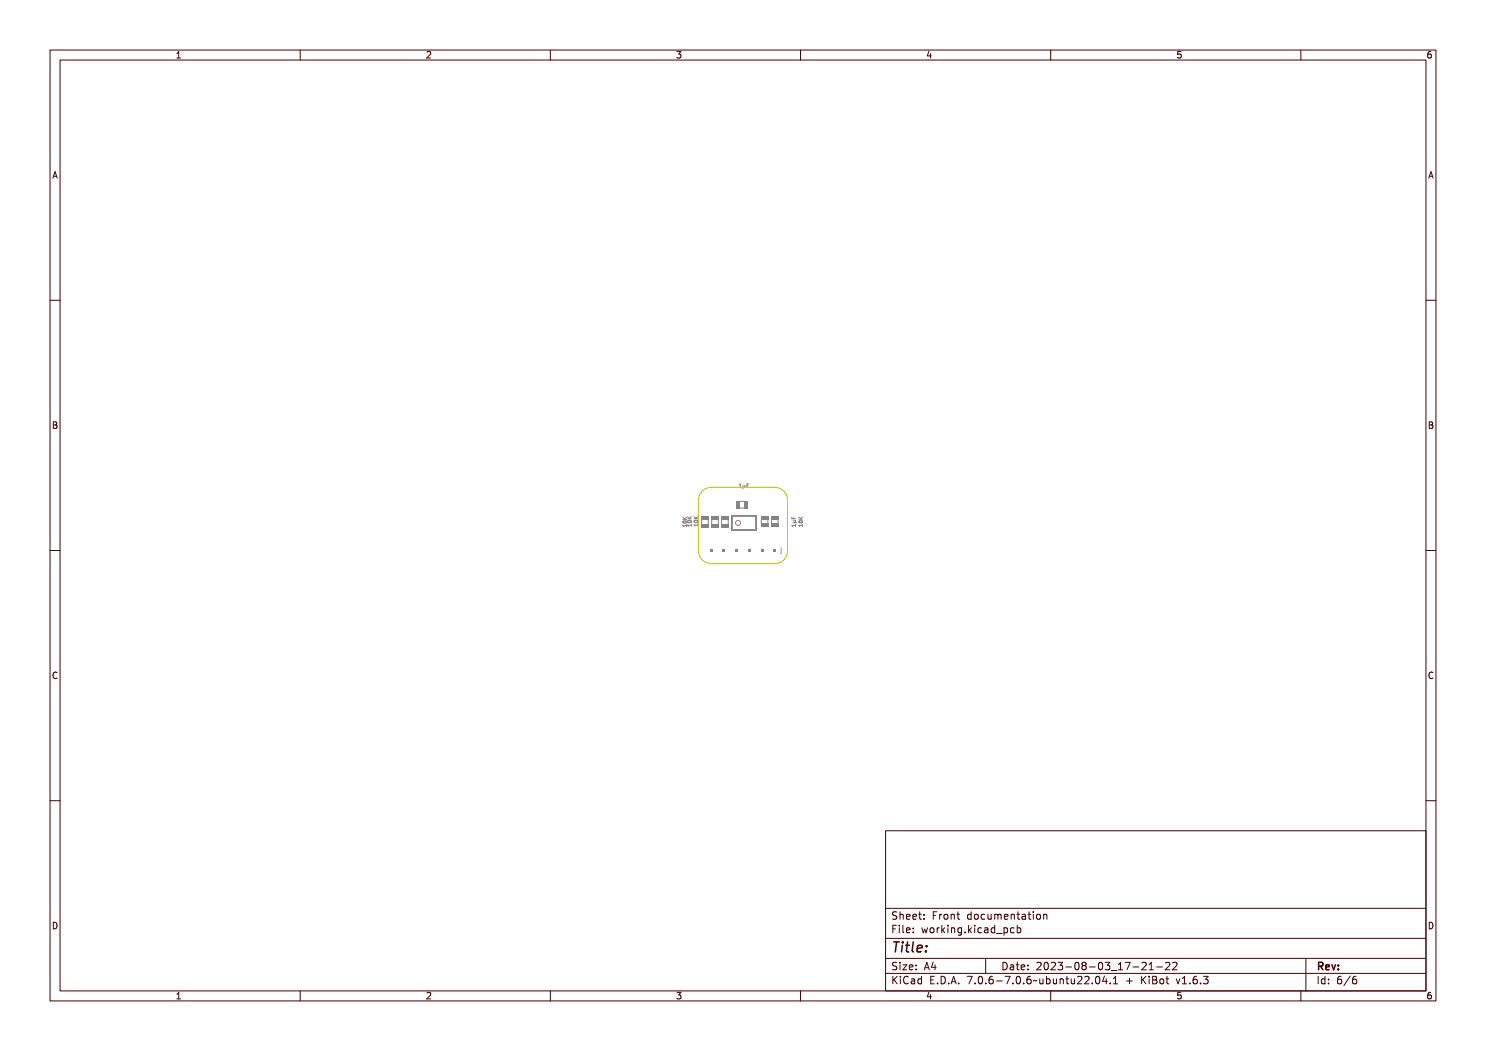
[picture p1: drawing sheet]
<svg xmlns="http://www.w3.org/2000/svg" width="297mm" height="210mm" viewBox="0 0 297 210" stroke-linecap="round" stroke-linejoin="round" font-family="sans-serif">
<g fill="none" stroke="#848484" stroke-width=".2">
<path d="M147.7 96.8l.3-.1v.7l.1 .1h-.4l.2-.1v-.6zM148.3 96.9l.2 .5 .2-.5v.5h-.4v.3zM148.9 96.7h.4l-.3 .1v.2h.3l-.3 .1v.4zM136.5 105h.7l.1-.1v.4l-.1-.2h-.6v.2zM136.5 103.6l.3 .3 .5-.3-.4 .4 .4 .2h-.8l.4-.1zM136.6 104.5a.33 .33 0 0 1 .6 .1 .33 .33 0 0 1-.6-.1zM136.6 104.3l.7 .1a.36 .36 0 0 1-.4 .4 .36 .36 0 0 1-.4-.4zM137.5 105h.6l.1-.2v.4l-.1-.1h-.5l-.1 .1zM137.5 103.5l.3 .3 .4-.3-.4 .4 .4 .2h-.7l.3-.1zM137.6 104.4a.33 .33 0 0 1 .5 .1 .33 .33 0 0 1-.5-.1zM137.6 104.3h.6a.36 .36 0 0 1-.4 .4 .36 .36 0 0 1-.3-.4zM138.8 104.9h.6l.1-.1v.4l-.1-.2h-.6v.2z"/>
<path d="M138.8 103.5l.3 .3 .4-.3-.4 .4 .4 .1h-.7l.3-.1zM138.8 104.3a.33 .33 0 0 1 .6 .2 .33 .33 0 0 1-.6-.2zM138.8 104.2l.7 .1a.36 .36 0 0 1-.4 .3 .36 .36 0 0 1-.3-.3zM152.2 103.9v.7M153.5 103.9v.7M158.3 105h.7v-.2v.5v-.2h-.6v.2zM158.3 103.6l.1 .4h.2l.1-.3v.3l.3 .1h-.7zM158.5 104.3l.5-.1v.4l.3 .1h-.8l.5-.2zM159.7 105h.7v-.2v.5v-.2h-.6l-.1 .2zM159.7 103.6l.3 .3 .4-.3-.3 .3 .3 .2h-.7l.3-.1zM159.8 104.4a.33 .33 0 0 1 .6 .1 .33 .33 0 0 1-.6-.1zM159.8 104.3l.6 .1a.36 .36 0 0 1-.3 .3 .36 .36 0 0 1-.4-.3z"/>
<circle cx="136.9" cy="104.5" r=".07"/>
<circle cx="137.8" cy="104.4" r=".07"/>
<circle cx="139.1" cy="104.4" r=".07"/>
<circle cx="160.1" cy="104.5" r=".07"/>
</g>
<g fill="#848484">
<path d="M152.1 103.1h1.4v.8h-1.4z" fill-rule="evenodd"/>
<path d="M152.1 104.6h1.4v.7h-1.4z" fill-rule="evenodd"/>
</g>
<path d="M144.2 103.9v.8M145.5 103.9v.7" fill="none" stroke="#848484" stroke-width=".2"/>
<g fill="#848484">
<path d="M144.2 104.6h1.4v.8h-1.4z" fill-rule="evenodd"/>
<path d="M144.2 103.2h1.4v.7h-1.4z" fill-rule="evenodd"/>
</g>
<path d="M140.2 103.9v.8M141.6 103.9v.7" fill="none" stroke="#848484" stroke-width=".2"/>
<g fill="#848484">
<path d="M140.2 104.6h1.4v.8h-1.4z" fill-rule="evenodd"/>
<path d="M140.2 103.2h1.4v.7h-1.4z" fill-rule="evenodd"/>
</g>
<path d="M156.1 109.4v1.3" fill="none" stroke="#848484" stroke-width=".2"/>
<g fill="#848484">
<path d="M154.6 109.8h.5v.5h-.5z" fill-rule="evenodd"/>
<path d="M152.1 109.8h.5v.5h-.5z" fill-rule="evenodd"/>
<path d="M149.5 109.8h.5v.5h-.5z" fill-rule="evenodd"/>
<path d="M147 109.8h.5v.5h-.5z" fill-rule="evenodd"/>
<path d="M144.4 109.8h.5v.5h-.5z" fill-rule="evenodd"/>
<path d="M141.9 109.8h.5v.5h-.5z" fill-rule="evenodd"/>
</g>
<path d="M147.9 101.5h.8M147.9 100.2h.7" fill="none" stroke="#848484" stroke-width=".2"/>
<g fill="#848484">
<path d="M148.6 100.1h.8v1.5h-.8z" fill-rule="evenodd"/>
<path d="M147.2 100.1h.7v1.5h-.7z" fill-rule="evenodd"/>
</g>
<path d="M154.2 103.9v.7M155.5 103.9v.7" fill="none" stroke="#848484" stroke-width=".2"/>
<g fill="#848484">
<path d="M154.1 104.6h1.5v.7h-1.5z" fill-rule="evenodd"/>
<path d="M154.1 103.1h1.5v.8h-1.5z" fill-rule="evenodd"/>
</g>
<path d="M142.3 103.9v.8M143.6 103.9v.8" fill="none" stroke="#848484" stroke-width=".2"/>
<g fill="#848484">
<path d="M142.2 104.7h1.4v.7h-1.4z" fill-rule="evenodd"/>
<path d="M142.2 103.2h1.4v.8h-1.4z" fill-rule="evenodd"/>
</g>
<g fill="none" stroke="#848484" stroke-width=".2">
<path d="M146.2 103h5v3h-5zM146.4 103.2h4.6v2.6h-4.6z"/>
<circle cx="147.5" cy="104.5" r=".5"/>
</g>
<path d="M140.2 98.3a2.54 2.54 0 0 1 2-.9h12.7a2.54 2.54 0 0 1 2.5 2.5v10.2a2.54 2.54 0 0 1-2.5 2.5h-12.7a2.54 2.54 0 0 1-2.6-2.5v-10.2l.1-.6z" fill="none" stroke="#c2c200" stroke-width=".2"/>
<g fill="none" stroke="#480000" stroke-width=".2">
<path d="M10 10h277v190h-277zM12 12h273v186h-273zM60 10v2M110 10v2M160 10v2M210 10v2M260 10v2M10 60h2M285 60h2M10 110h2M285 110h2M10 160h2"/>
<path d="M285 160h2M177 166h108v32h-108zM60 198v2M110 198v2M160 198v2M177 181.5h108M177 187.5h108M177 191.5h108M177 194.5h108M178.1 195.2h.2v.6l.6-.6h.3l-.6 .6 .6 .8h-.2l-.5-.7-.2 .2v.5h-.2zM178.2 185h.9v.2h-.7v.4h.6v.2h-.6v.7h-.2zM178.3 182.4l.5-.1h.2v.2a.31 .31 0 0 0-.5-.1 .31 .31 0 0 0 0 .5 .5 .5 0 0 1 .6 .6 .5 .5 0 0 1-.8 .2l-.1-.2a.34 .34 0 0 0 .4 .1 .34 .34 0 0 0 .1-.5 .47 .47 0 0 1-.5-.2 .47 .47 0 0 1 .1-.5z"/>
<path d="M178.3 192.5l.5-.1h.2v.2a.31 .31 0 0 0-.5-.1 .31 .31 0 0 0 0 .5 .5 .5 0 0 1 .6 .6 .5 .5 0 0 1-.8 .2l-.1-.2a.34 .34 0 0 0 .4 .1 .34 .34 0 0 0 .1-.5 .47 .47 0 0 1-.5-.2 .47 .47 0 0 1 .1-.5zM179.4 182.2h.2v.6a.35 .35 0 0 1 .4-.1 .35 .35 0 0 1 .2 .4v.6h-.2v-.8h-.4v.8h-.2zM179.5 185.4h.4v.9h.4v.2h-.9v-.2h.3v-.8h-.2zM179.5 192.8h.4v.9h.4v.1h-.9v-.1h.3v-.8h-.2zM179.5 195.6h.4v.9h.4v.1h-.9v-.1h.3v-.8h-.2zM179.7 184.9h.2v.3h-.2zM179.7 192.3h.2v.3h-.2zM179.7 195.1h.2v.3h-.2zM180.6 184.9h.4v1.3l.4 .1v.2l-.5-.2v-1.2h-.3zM180.6 192.8h.8l-.6 .9h.6v.1h-.8l.6-.9h-.6zM180.7 182.8l.1-.1a.49 .49 0 0 1 .5 0 .49 .49 0 0 1 .2 .5h-.8a.42 .42 0 0 0 .3 .4 .42 .42 0 0 0 .4-.1 .47 .47 0 0 1-.4 .3 .47 .47 0 0 1-.4-.3zM180.7 195.4a.4 .4 0 0 1 .4-.3 .4 .4 0 0 1 .4 .3 .56 .56 0 0 0-.8 .4 .56 .56 0 0 0 .5 .7l.3-.1a.43 .43 0 0 1-.5 .3 .43 .43 0 0 1-.4-.4v-.6z"/>
<path d="M180.8 182.9l.4-.1 .1 .3h-.6zM181.8 195.6l.3-.1a.43 .43 0 0 1 .5 .5v.6h-.1v-.1a.38 .38 0 0 1-.5 .2 .38 .38 0 0 1-.2-.5 .38 .38 0 0 1 .4-.2h.3a.35 .35 0 0 0-.3-.4 .35 .35 0 0 0-.4 .2zM181.9 182.8l.1-.1a.49 .49 0 0 1 .5 0 .49 .49 0 0 1 .2 .5h-.8a.42 .42 0 0 0 .3 .4 .42 .42 0 0 0 .5-.1 .47 .47 0 0 1-.5 .3 .47 .47 0 0 1-.4-.3zM181.9 185.5l.1-.1a.49 .49 0 0 1 .5 0 .49 .49 0 0 1 .2 .5h-.8a.42 .42 0 0 0 .3 .4 .42 .42 0 0 0 .5-.1 .47 .47 0 0 1-.5 .3 .47 .47 0 0 1-.4-.3zM181.9 192.9l.1-.1a.49 .49 0 0 1 .5 0 .49 .49 0 0 1 .2 .5h-.8a.42 .42 0 0 0 .3 .4 .42 .42 0 0 0 .5-.1 .47 .47 0 0 1-.5 .3 .47 .47 0 0 1-.4-.3zM182 196.2l.5-.1a.31 .31 0 0 1-.2 .4 .31 .31 0 0 1-.4-.1zM182 182.9l.4-.1 .1 .3h-.6zM182 185.6l.4-.1 .1 .3h-.6zM182 193l.4-.1 .1 .3h-.6zM183 195.7l.4-.2 .2 .2v-.6h.2v1.5h-.2v-.1a.42 .42 0 0 1-.5 .1 .42 .42 0 0 1-.2-.5zM183.2 195.8l.1-.1a.4 .4 0 0 1 .3 .4 .4 .4 0 0 1-.3 .4l-.2-.2zM183.2 182.3h.2v.4h.4v.1h-.4v.7l.4 .1v.1h-.4l-.1-.1-.1-.8h-.3v-.1h.3z"/>
<path d="M183.3 185.4h.2v.3h-.2zM183.3 186.2h.2v.3h-.2zM183.3 192.8h.2v.3h-.2zM183.3 193.6h.2v.2h-.2zM184.5 182.7h.2v.3h-.2zM184.5 183.5h.2v.2h-.2zM185.2 185.4h.2l.2 .8 .1-.5h.2l.2 .5 .1-.8h.2l-.2 1.1h-.2l-.2-.7-.2 .7h-.1zM185.4 195.2h.9v.2h-.7v.4h.6v.2h-.6v.5h.7v.1h-.9zM185.7 192.4h.2l.5 1.4h-.2l-.1-.3h-.5l-.1 .3h-.2zM185.8 192.6l.2 .7h-.4zM186.6 182.3h.9v.2h-.7v.4h.6v.2h-.6v.6h-.2zM186.8 185.6l.1-.1a.39 .39 0 0 1 .4 .4 .39 .39 0 0 1-.4 .4l-.1-.2z"/>
<path d="M186.9 196.4h.2v.2h-.2zM187.1 192.4h.2v.9h.2v.2h-.2v.3h-.2v-.3h-.6zM187.1 192.6v.7h-.4zM187.8 195.2a.76 .76 0 0 1 .9 .7 .76 .76 0 0 1-.9 .7zM188 195.4a.57 .57 0 0 1 .5 .5 .57 .57 0 0 1-.5 .6zM188 182.7h.2v.2v-.1a.29 .29 0 0 1 .3-.2 .29 .29 0 0 1 .3 .3 .37 .37 0 0 0-.5-.1 .37 .37 0 0 0-.1 .4v.5h-.2zM188 185.4h.2v.2v-.1a.29 .29 0 0 1 .3-.2 .29 .29 0 0 1 .3 .3 .37 .37 0 0 0-.5-.1 .37 .37 0 0 0-.1 .4v.6h-.2zM189.1 184.9h.1v.9l.5-.4h.2l-.4 .4 .5 .7h-.2l-.4-.6-.2 .1v.5h-.1zM189.2 182.9l.1-.1a.39 .39 0 0 1 .4 .4 .39 .39 0 0 1-.4 .4l-.1-.2zM189.3 196.4h.3v.2h-.3zM190.2 182.7h.2v.1a.35 .35 0 0 1 .4-.1 .35 .35 0 0 1 .3 .4v.6h-.2l-.1-.8h-.3l-.1 .8h-.2zM190.3 185.4h.4v.9h.4v.2h-.9v-.2h.4v-.8h-.3z"/>
<path d="M190.5 195.2h.3l.4 1.4h-.2l-.1-.3h-.5l-.1 .3h-.2zM190.6 184.9h.1v.3h-.1zM190.6 195.4l.2 .7h-.4zM191.4 185.4h.2v.1a.35 .35 0 0 1 .4-.1 .35 .35 0 0 1 .3 .4v.7h-.2l-.1-.9h-.3l-.1 .9h-.2zM191.7 182.3h.1v.4h.4v.1h-.4v.7l.4 .1v.1h-.4l-.1-.1v-.8h-.3v-.1h.3zM191.7 196.4h.3v.2h-.3zM192.7 185.5l.3-.2 .3 .2v-.1h.2v1a.53 .53 0 0 1-.8 .4v-.2a.36 .36 0 0 0 .4 .1 .36 .36 0 0 0 .2-.4l-.1 .1a.53 .53 0 0 1-.7-.3 .53 .53 0 0 1 .2-.6zM192.8 185.6l.1-.1a.39 .39 0 0 1 .4 .4 .39 .39 0 0 1-.4 .4l-.1-.2zM193.8 195.2h.9l-.5 1.4h-.2l.5-1.2h-.7zM193.9 182.8l.3-.2 .3 .2v-.6h.2v1.5h-.2v-.1a.42 .42 0 0 1-.6 .1 .42 .42 0 0 1-.1-.5zM194.1 182.8a.4 .4 0 0 1 .4 .4 .4 .4 0 0 1-.4 .4l-.2-.4zM194.1 186.2h.3v.3h-.3z"/>
<path d="M195.1 184.9h.2v.9l.4-.4h.3l-.5 .4 .5 .7h-.2l-.4-.6-.1 .1v.5h-.2zM195.2 182.9l.1-.1a.39 .39 0 0 1 .4 .4 .39 .39 0 0 1-.4 .4l-.1-.2zM195.3 196.4h.3v.2h-.3zM196.3 185.4h.5v.9h.3v.2h-.9v-.2h.4v-.8h-.3zM196.3 195.4a.57 .57 0 0 1 .7 0 .57 .57 0 0 1 .1 .8 .5 .5 0 0 1-.6 .5 .5 .5 0 0 1-.3-.8zM196.4 182.8a.39 .39 0 0 1 .4-.2 .39 .39 0 0 1 .3 .3 .4 .4 0 0 0-.6 0 .4 .4 0 0 0 0 .6 .4 .4 0 0 0 .6 0 .45 .45 0 0 1-.6 .3 .45 .45 0 0 1-.3-.6zM196.5 195.4a.61 .61 0 0 1 .4 1l-.1 .1a.61 .61 0 0 1-.4-1zM196.6 184.9h.2v.3h-.2zM197 191.5v3M197.4 182.7h.2v.8l.2 .1 .3-.2v-.7h.2v1h-.2v-.1a.35 .35 0 0 1-.4 .2 .35 .35 0 0 1-.3-.5zM197.6 185.5a.39 .39 0 0 1 .4-.2 .39 .39 0 0 1 .3 .3 .4 .4 0 0 0-.6 0 .4 .4 0 0 0 0 .6 .4 .4 0 0 0 .6 0 .45 .45 0 0 1-.6 .3 .45 .45 0 0 1-.3-.6zM197.7 196.4h.3v.2h-.3z"/>
<path d="M198.6 182.7l.5 .1 .3-.1 .2 1h-.2l-.1-.9-.2 .1v.8h-.1l-.2-.9-.1 .9h-.1zM198.7 185.4l.2-.1a.43 .43 0 0 1 .6 .5v.7h-.2v-.2a.38 .38 0 0 1-.5 .2 .38 .38 0 0 1-.2-.5 .38 .38 0 0 1 .5-.2h.2a.35 .35 0 0 0-.3-.4 .35 .35 0 0 0-.3 .2zM198.7 195.4a.38 .38 0 0 1 .4-.3 .38 .38 0 0 1 .3 .3 .43 .43 0 0 0-.5 0 .43 .43 0 0 0-.1 .5 .46 .46 0 0 1 .7 .1 .46 .46 0 0 1-.2 .6 .46 .46 0 0 1-.7-.2zM198.8 186l.5-.1a.31 .31 0 0 1-.1 .4 .31 .31 0 0 1-.4-.1zM199.9 185.5l.3-.2 .3 .2v-.6h.2v1.6h-.2v-.2a.42 .42 0 0 1-.5 .1 .42 .42 0 0 1-.2-.5zM199.9 182.8l.2-.1a.49 .49 0 0 1 .5 0 .49 .49 0 0 1 .1 .5h-.7a.42 .42 0 0 0 .2 .4 .42 .42 0 0 0 .5-.1 .47 .47 0 0 1-.4 .3 .47 .47 0 0 1-.5-.3zM200 196h.5v.2h-.5zM200 185.6l.1-.1a.39 .39 0 0 1 .4 .4 .39 .39 0 0 1-.4 .4l-.1-.2zM200.1 182.9l.3-.1 .2 .3h-.6zM200.1 192.4a.76 .76 0 0 1 1 .7 .76 .76 0 0 1-1 .7zM200.3 192.6a.57 .57 0 0 1 .6 .5 .57 .57 0 0 1-.6 .6zM200.9 186.8l1.2 .1z"/>
<path d="M201 195.2h.9l-.5 1.4h-.2l.5-1.2h-.7zM201.1 182.7h.1v.1a.35 .35 0 0 1 .5-.1 .35 .35 0 0 1 .2 .4v.6h-.2v-.8h-.4l-.1 .8h-.1zM201.4 192.8l.3-.1a.43 .43 0 0 1 .5 .5v.6h-.1v-.1a.38 .38 0 0 1-.5 .2 .38 .38 0 0 1-.2-.5 .38 .38 0 0 1 .4-.2h.3a.35 .35 0 0 0-.3-.4 .35 .35 0 0 0-.4 .2zM201.6 193.4l.5-.1a.31 .31 0 0 1-.2 .4 .31 .31 0 0 1-.4-.1zM202.2 185.4h.2v.1a.53 .53 0 0 1 .8 .3 .53 .53 0 0 1-.6 .7l-.2-.2v.6h-.2zM202.5 182.3h.2v.4h.4v.1h-.4v.7l.4 .1v.1h-.4l-.2-.1v-.8h-.3v-.1h.3zM202.5 185.6l.1-.1a.4 .4 0 0 1 .4 .4 .4 .4 0 0 1-.4 .4l-.2-.2zM202.5 196.4h.3v.2h-.3zM202.8 192.4h.2v.4h.4v.1h-.4v.7l.4 .1v.1h-.4l-.2-.1v-.8h-.3v-.1h.3zM203.5 182.7l.3-.1a.43 .43 0 0 1 .5 .5v.6h-.2v-.1a.38 .38 0 0 1-.5 .2 .38 .38 0 0 1-.2-.5 .38 .38 0 0 1 .5-.2h.2a.35 .35 0 0 0-.2-.4 .35 .35 0 0 0-.4 .2zM203.5 195.4a.57 .57 0 0 1 .8 0 .57 .57 0 0 1 0 .8 .5 .5 0 0 1-.6 .5 .5 .5 0 0 1-.3-.8zM203.6 185.5a.39 .39 0 0 1 .4-.2 .39 .39 0 0 1 .3 .3 .4 .4 0 0 0-.5 0 .4 .4 0 0 0 0 .6 .4 .4 0 0 0 .5 0 .45 .45 0 0 1-.6 .3 .45 .45 0 0 1-.2-.6z"/>
<path d="M203.7 183.3l.4-.1a.31 .31 0 0 1-.1 .4 .31 .31 0 0 1-.4-.1zM203.7 195.4a.61 .61 0 0 1 .4 1l-.1 .1a.61 .61 0 0 1-.3-1zM203.9 192.9l.1-.1a.49 .49 0 0 1 .5 0 .49 .49 0 0 1 .2 .5h-.8a.42 .42 0 0 0 .3 .4 .42 .42 0 0 0 .5-.1 .47 .47 0 0 1-.5 .3 .47 .47 0 0 1-.4-.3zM204 193l.4-.1 .1 .3h-.6zM204.7 184.9h.1v.6a.53 .53 0 0 1 .8 .3 .53 .53 0 0 1-.6 .7l-.2-.2v.2h-.1zM204.9 182.3h.2v.4h.4v.1h-.4v.7l.4 .1v.1h-.4l-.2-.1v-.8h-.3v-.1h.3zM204.9 185.6l.1-.1a.39 .39 0 0 1 .4 .4 .39 .39 0 0 1-.4 .4l-.1-.2zM204.9 196.4h.3v.2h-.3zM205.3 192.8h.2v.3h-.2zM205.3 193.6h.2v.2h-.2zM205.9 182.7h.5v.9h.3v.1h-.9v-.1h.4v-.8h-.3zM205.9 195.4a.38 .38 0 0 1 .4-.3 .38 .38 0 0 1 .3 .3 .43 .43 0 0 0-.5 0 .43 .43 0 0 0-.1 .5 .46 .46 0 0 1 .7 .1 .46 .46 0 0 1-.2 .6 .46 .46 0 0 1-.6-.2z"/>
<path d="M206.2 182.2h.2v.3h-.2zM207 196l1-.1a.49 .49 0 0 1-.8 .1l-.2 .2zM207.3 182.9l.1-.1a.39 .39 0 0 1 .4 .4 .39 .39 0 0 1-.4 .4l-.2-.2zM207.4 192.5a.53 .53 0 0 1 .8 .1 .53 .53 0 0 1-.3 .7l-.3 .4h.7v.1h-.9l.3-.5a.4 .4 0 0 0 .3-.4 .4 .4 0 0 0-.3-.4l-.3 .2zM208.3 182.7h.1v.1a.35 .35 0 0 1 .5-.1 .35 .35 0 0 1 .2 .4v.6h-.2v-.8h-.4l-.1 .8h-.1zM208.3 195.6h.1l.1 .8 .2 .1 .2-.2v-.7h.2v1h-.2v-.1a.35 .35 0 0 1-.4 .2 .35 .35 0 0 1-.2-.5zM208.7 192.6a.57 .57 0 0 1 .7 0 .57 .57 0 0 1 .1 .8 .5 .5 0 0 1-.6 .5 .5 .5 0 0 1-.3-.8zM208.9 192.6a.61 .61 0 0 1 .3 1l-.1 .1a.61 .61 0 0 1-.3-1zM209.5 195.1h.2v.6a.53 .53 0 0 1 .7 .3 .53 .53 0 0 1-.6 .7l-.1-.2v.1h-.2zM209.7 195.8l.1-.1a.4 .4 0 0 1 .4 .4 .4 .4 0 0 1-.4 .4l-.1-.2zM209.8 192.5a.53 .53 0 0 1 .8 .1 .53 .53 0 0 1-.3 .7l-.3 .4h.7v.1h-.9l.3-.5a.4 .4 0 0 0 .3-.4 .4 .4 0 0 0-.3-.4l-.3 .2zM210 198v2"/>
<path d="M210.7 195.6h.2v.8l.2 .1 .2-.2v-.7h.2v1h-.2v-.1a.35 .35 0 0 1-.4 .2 .35 .35 0 0 1-.2-.5zM211 192.4a.46 .46 0 0 1 .6 0 .46 .46 0 0 1 .1 .6l-.1 .1a.47 .47 0 0 1 .2 .7 .47 .47 0 0 1-.7 0l-.1-.2a.35 .35 0 0 0 .5 .1 .35 .35 0 0 0 0-.5h-.3v-.2a.29 .29 0 0 0 .4-.1 .29 .29 0 0 0-.1-.4 .29 .29 0 0 0-.4 .1h-.1zM211.9 195.6h.2v.1a.35 .35 0 0 1 .4-.1 .35 .35 0 0 1 .2 .4v.6h-.2v-.8h-.4v.8h-.2zM212.4 193.2h.5v.2h-.5zM213.3 195.2h.2v.4h.4v.1h-.4v.7l.4 .1v.1h-.4l-.2-.1v-.8h-.3v-.1h.3zM213.5 192.6a.57 .57 0 0 1 .7 0 .57 .57 0 0 1 .1 .8 .5 .5 0 0 1-.6 .5 .5 .5 0 0 1-.3-.8zM213.7 192.6a.61 .61 0 0 1 .3 1v.1a.61 .61 0 0 1-.4-1zM214.3 195.6h.2v.8l.2 .1 .2-.2v-.7h.2v1h-.2v-.1a.35 .35 0 0 1-.4 .2 .35 .35 0 0 1-.2-.5zM214.7 192.5a.41 .41 0 0 1 .7-.1 .41 .41 0 0 1-.2 .7 .42 .42 0 0 1 .2 .6 .42 .42 0 0 1-.7 0 .42 .42 0 0 1 .2-.6l-.3-.2zM215.5 195.3a.53 .53 0 0 1 .8 .1 .53 .53 0 0 1-.3 .7l-.3 .4h.6v.1h-.9l.4-.5a.4 .4 0 0 0 .3-.4 .4 .4 0 0 0-.3-.4l-.3 .2zM216 193.2h.5v.2h-.5zM216.7 195.3a.53 .53 0 0 1 .8 .1 .53 .53 0 0 1-.3 .7l-.3 .4h.6v.1h-.9l.4-.5a.4 .4 0 0 0 .3-.4 .4 .4 0 0 0-.3-.4l-.3 .2z"/>
<path d="M217.1 192.6a.57 .57 0 0 1 .7 0 .57 .57 0 0 1 .1 .8 .5 .5 0 0 1-.6 .5 .5 .5 0 0 1-.3-.8zM217.3 192.6a.61 .61 0 0 1 .3 1v.1a.61 .61 0 0 1-.4-1zM218.2 196.4h.2v.2h-.2zM218.2 192.4a.46 .46 0 0 1 .6 0 .46 .46 0 0 1 .1 .6l-.1 .1a.47 .47 0 0 1 .2 .7 .47 .47 0 0 1-.7 0l-.1-.2a.35 .35 0 0 0 .5 .1 .35 .35 0 0 0 0-.5h-.3v-.2a.29 .29 0 0 0 .4-.1 .29 .29 0 0 0-.1-.4 .29 .29 0 0 0-.4 .1h-.1zM219.2 195.4a.57 .57 0 0 1 .7 0 .57 .57 0 0 1 .1 .8 .5 .5 0 0 1-.7 .5 .5 .5 0 0 1-.3-.8zM219.2 194.2l1.3 .1zM219.4 195.4a.61 .61 0 0 1 .3 1l-.1 .1a.61 .61 0 0 1-.3-1zM220.7 192.5l.5-.1v1.3h.3v.1h-.8v-.1h.3v-1.1h-.3zM220.8 195.2h.2v.9h.2v.2h-.2v.3h-.2v-.3h-.6zM220.8 195.4v.7h-.4zM221.8 196.4h.2v.2h-.2zM221.8 192.4h.9l-.5 1.4h-.2l.5-1.2h-.7z"/>
<path d="M222.8 195.3l.5-.1v1.3h.3v.1h-.8v-.1h.3v-1.1h-.3zM223.2 193.2h.5v.2h-.5zM224.2 192.5a.53 .53 0 0 1 .8 .1 .53 .53 0 0 1-.3 .7l-.3 .4h.7v.1h-.9l.3-.5a.4 .4 0 0 0 .4-.4 .4 .4 0 0 0-.4-.4l-.3 .2zM225.4 195.5h.2v.4h.4v.2h-.4v.4h-.2v-.4h-.4v-.2h.4zM225.5 192.5l.5-.1v1.3h.3v.1h-.8v-.1h.3v-1.1h-.3zM226.8 193.2h.5v.2h-.5zM227.5 195.2h.2v.6l.6-.6h.2l-.6 .6 .6 .8h-.2l-.5-.7-.1 .2v.5h-.2zM227.8 192.5a.53 .53 0 0 1 .8 .1 .53 .53 0 0 1-.2 .7l-.4 .4h.7v.1h-.9l.3-.5a.4 .4 0 0 0 .4-.4 .4 .4 0 0 0-.4-.4l-.3 .2zM228.8 195.6h.4v.9h.4v.1h-.9v-.1h.4v-.8h-.3zM229 192.5a.53 .53 0 0 1 .8 .1 .53 .53 0 0 1-.2 .7l-.4 .4h.7v.1h-.9l.3-.5a.4 .4 0 0 0 .4-.4 .4 .4 0 0 0-.4-.4l-.3 .2zM229.1 195.1h.1v.3h-.1zM229.9 195.2h.4a.35 .35 0 0 1 .5 .2 .35 .35 0 0 1-.3 .5 .41 .41 0 0 1 .3 .5 .41 .41 0 0 1-.5 .2h-.4z"/>
<path d="M230.1 196h.2a.27 .27 0 0 1 .3 .2 .27 .27 0 0 1-.3 .3h-.2zM230.1 195.4h.2a.23 .23 0 0 1 .3 .2 .23 .23 0 0 1-.3 .2h-.2zM231.2 193.2h1.1M231.3 195.8l.1-.1a.39 .39 0 0 1 .4 .4 .39 .39 0 0 1-.4 .4l-.1-.2zM232.6 195.2h.1v.4h.4v.1h-.4l.1 .7 .3 .1v.1h-.3l-.2-.1v-.8h-.3v-.1h.3zM233 192.4l.5-.1 .3 .4-.9 1.1h.9M234.4 192.4l.6-.1 .2 .4-.9 1.1h.9M234.6 195.6h.2l.3 .9 .4-.9h.2l-.4 1h-.3zM236 195.3l.5-.1v1.3h.3v.1h-.8v-.1h.3v-1.1h-.3zM237.4 196.4h.3v.2h-.3zM238.4 195.4a.38 .38 0 0 1 .4-.3 .38 .38 0 0 1 .3 .3 .43 .43 0 0 0-.5 0 .43 .43 0 0 0-.1 .5 .46 .46 0 0 1 .7 .1 .46 .46 0 0 1-.2 .6 .46 .46 0 0 1-.7-.2zM239.8 196.4h.3v.2h-.3z"/>
<path d="M240.7 195.2a.46 .46 0 0 1 .6 0 .46 .46 0 0 1 .1 .6l-.1 .1a.47 .47 0 0 1 .2 .7 .47 .47 0 0 1-.7 0l-.1-.2a.35 .35 0 0 0 .5 .1 .35 .35 0 0 0 0-.5l-.3-.1v-.1a.29 .29 0 0 0 .4-.1 .29 .29 0 0 0-.1-.4 .29 .29 0 0 0-.4 .1h-.1zM260 198v2M261 191.5v6.5M263.2 195.2h.8v.2h-.3v1.1h.3v.1h-.8v-.1h.3v-1.1h-.3zM264.4 195.7l.3-.2 .3 .2v-.6h.2v1.5h-.2v-.1a.42 .42 0 0 1-.5 .1 .42 .42 0 0 1-.2-.5zM264.6 195.8l.1-.1a.4 .4 0 0 1 .3 .4 .4 .4 0 0 1-.3 .4l-.2-.2zM265.9 195.6h.2v.3h-.2zM265.9 196.4h.2v.2h-.2zM268.1 195.4a.38 .38 0 0 1 .3-.3 .38 .38 0 0 1 .4 .3 .43 .43 0 0 0-.5 0 .43 .43 0 0 0-.2 .5 .46 .46 0 0 1 .7 .1 .46 .46 0 0 1-.2 .6 .46 .46 0 0 1-.6-.2zM269.9 195.2h.2l-.8 1.6h-.2zM270.5 195.4a.38 .38 0 0 1 .4-.3 .38 .38 0 0 1 .3 .3 .43 .43 0 0 0-.5 0 .43 .43 0 0 0-.2 .5 .46 .46 0 0 1 .7 .1 .46 .46 0 0 1-.2 .6 .46 .46 0 0 1-.6-.2z"/>
<circle cx="187" cy="185.9" r=".53"/>
<circle cx="189.4" cy="183.2" r=".53"/>
<circle cx="195.4" cy="183.2" r=".53"/>
<circle cx="196.7" cy="195.9" r=".13"/>
<circle cx="199.1" cy="196.2" r=".32"/>
<circle cx="203.9" cy="195.9" r=".13"/>
<circle cx="206.3" cy="196.2" r=".32"/>
<circle cx="207.4" cy="183.2" r=".53"/>
<circle cx="209" cy="193.1" r=".13"/>
<circle cx="213.8" cy="193.1" r=".13"/>
<circle cx="215" cy="193.4" r=".29"/>
<circle cx="215" cy="192.8" r=".25"/>
<circle cx="217.4" cy="193.1" r=".13"/>
<circle cx="219.5" cy="195.9" r=".13"/>
<circle cx="231.5" cy="196.1" r=".53"/>
<circle cx="238.8" cy="196.2" r=".32"/>
<circle cx="268.5" cy="196.2" r=".32"/>
<circle cx="270.9" cy="196.2" r=".32"/>
</g>
<g fill="none" stroke="#480000" stroke-width=".3">
<path d="M178.1 188.4h1.4v.2h-.6v1.7h-.2v-1.7h-.6zM179.9 188.8h.7v1.3h.4v.2h-1.2v-.2h.5v-1.1h-.4zM180.3 188.3h.3v.3h-.3zM181.8 188.4h.2v.4h.6v.2h-.6v1l.6 .1v.2a.55 .55 0 0 1-.8-.5v-.8h-.4v-.2h.4zM183 188.3h.6l.1 1.6 .1 .2h.4v.2a.54 .54 0 0 1-.8-.5v-1.4h-.4zM184.8 189a.65 .65 0 0 1 .8-.1 .65 .65 0 0 1 .3 .7h-1.1a.56 .56 0 0 0 .4 .5 .56 .56 0 0 0 .6-.1v.2a.81 .81 0 0 1-1.1-.1 .81 .81 0 0 1 .1-1.1zM185 189.1l.4-.1 .2 .4h-.8zM186.7 188.9h.3v.4h-.3zM186.7 189.9h.3v.4h-.3zM263.1 192.4a.73 .73 0 0 1 .9 .2v.3l-.3 .3 .5 .6h-.2l-.3-.4-.2-.2h-.2v.6h-.2zM263.3 192.6h.2a.26 .26 0 0 1 .3 .2 .26 .26 0 0 1-.2 .3h-.3zM264.5 192.9l.1-.1a.49 .49 0 0 1 .5 0 .49 .49 0 0 1 .2 .5h-.8a.42 .42 0 0 0 .3 .4 .42 .42 0 0 0 .4-.1 .47 .47 0 0 1-.4 .3 .47 .47 0 0 1-.4-.3z"/>
<path d="M264.6 193l.3-.1 .2 .3h-.6zM265.5 192.8h.2l.3 .9 .3-.9h.2l-.4 1h-.2zM267.1 192.8h.2v.3h-.2zM267.1 193.6h.2v.2h-.2z"/>
</g>
<text font-size="2.7" fill="#480000" x="178" y="190.3">Title:</text>
<g font-size="2" fill="#480000">
<text x="178" y="183.7">Sheet: Front documentation</text>
<text x="178" y="186.5">File: working.kicad_pcb</text>
<text x="178" y="193.9">Size: A4</text>
<text x="178" y="196.6">KiCad E.D.A. 7.0.6-7.0.6~ubuntu22.04.1 + KiBot v1.6.3</text>
<text x="200" y="193.9">Date: 2023-08-03_17-21-22</text>
<text x="263" y="196.6">Id: 6/6</text>
<text x="263" y="193.9">Rev:</text>
</g>
<g font-size="1.7" fill="#480000">
<text x="35" y="11.7">1</text>
<text x="85" y="11.7">2</text>
<text x="135" y="11.7">3</text>
<text x="185" y="11.7">4</text>
<text x="235" y="11.7">5</text>
<text x="285" y="11.7">6</text>
<text x="10.5" y="35.7">A</text>
<text x="285.5" y="35.7">A</text>
<text x="10.5" y="85.6">B</text>
<text x="285.5" y="85.6">B</text>
<text x="10.5" y="135.7">C</text>
<text x="285.5" y="135.7">C</text>
<text x="10.5" y="185.6">D</text>
<text x="285.5" y="185.6">D</text>
<text x="35" y="199.7">1</text>
<text x="85" y="199.7">2</text>
<text x="135" y="199.7">3</text>
<text x="185" y="199.7">4</text>
<text x="235" y="199.7">5</text>
<text x="285" y="199.7">6</text>
</g>
<g font-size="1" fill="#848484">
<text x="147.6" y="97.5">1µF</text>
<text x="137.3" y="105.4" transform="rotate(-90 137.3 105.4)">10K</text>
<text x="138.2" y="105.3" transform="rotate(-90 138.2 105.3)">10K</text>
<text x="139.5" y="105.3" transform="rotate(-90 139.5 105.3)">10K</text>
<text x="159" y="105.4" transform="rotate(-90 159 105.4)">1µF</text>
<text x="160.4" y="105.4" transform="rotate(-90 160.4 105.4)">10K</text>
</g>
</svg>
